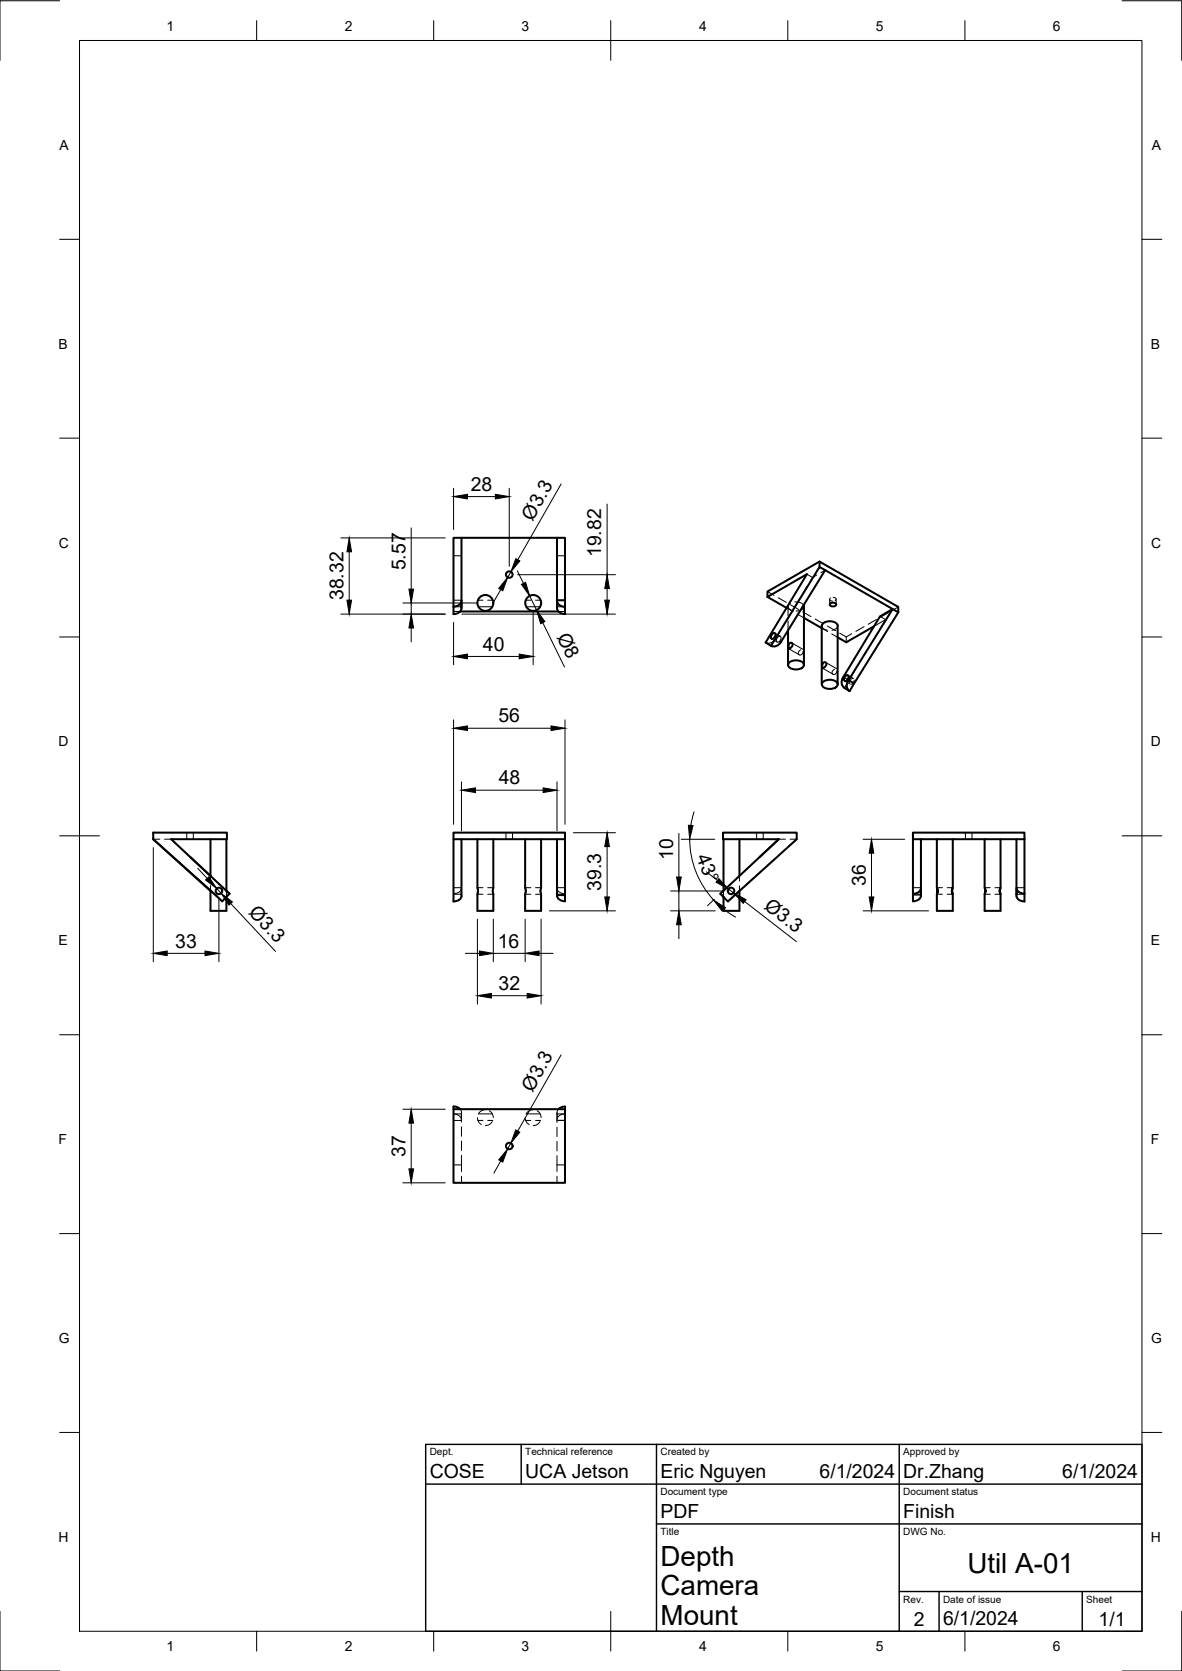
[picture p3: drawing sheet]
<svg xmlns="http://www.w3.org/2000/svg" width="297mm" height="420mm" viewBox="0 0 297 420" stroke-linecap="round" stroke-linejoin="round" font-family="sans-serif">
<!-- layer: Hidden -->
<g fill="none" stroke="#000" stroke-width=".25">
<path d="M114 139.7h2M140 139.7h2M114 153.8h1.6M114 150.9h2M114 152.6h2M120.1 150.9h1.3M120.2 152.6h3.5M122.6 150.9h1.2M132.1 150.9h1.3M132.2 152.6h3.5M134.6 150.9h1.2M140 150.9h2"/>
<path d="M140 152.6h2M140.3 153.8h1.7M192.9 148.7l1.6 1M194.7 159.2l1.4 .8M195.5 159.6a3 3 0 0 1-2.1 2.1l-1-.2M195.5 150.3l2.1 1.2M197.4 156.5l-1.3 2M197.7 152.8l1.6 1M198 152.5v2.4M198 156.1v2.4M198.6 151.7a.9 .9 0 0 0-.6 1 .9 .9 0 0 0 .9 .7M198.6 152.1l2.1 1.1"/>
<path d="M199.2 153.4l-1.2 2.1M199.7 151.3a2.41 2.41 0 0 1 2.3 .9M200.4 154.4l1.6 1M201.1 150.4l-1.3 2M201.7 153.8l2.1 1.2M202 152.5a1.74 1.74 0 0 1-2 1.1M202.8 144.4l1.4 .8M202.9 147.3l-1.2 2.1M204.2 145.2l-.7 1.1M204.8 155.6l2.1 1.2M205.3 144.6l-1.1 .6M206.5 157.4l.3 .6 1.1 .5"/>
<path d="M206.5 157.9l1.5 .9M207.4 143.4l-1.1 .6M207.9 157.4l2.1 1.2M208.5 150.7v1.3M208.7 150.3a.48 .48 0 0 0-.1 .7 .48 .48 0 0 0 .6 .2M209 159.4l1.5 .9M209.4 150.2h.3a.4 .4 0 0 1 .4 .3 .4 .4 0 0 1-.2 .5M210.1 150.7v1.3M210.5 157.4l-.3 .6-1.1 .5M211 159.2l1.7 .9M214 159.3l-1.3 .8M217.1 157.6l-2 1.2"/>
<path d="M220.2 155.8l-2 1.2M220.4 159.3l-1.2 2.1M221.1 155l1.5 .8-1.6 2.5M222.6 155.8l-3 1.7M223.3 154l-2 1.2M225.7 152.6l-1.3 .8M193.9 160.6l1.4 .8M195.4 160.3a.48 .48 0 0 1 .7-.3 .48 .48 0 0 1 .1 .8 .75 .75 0 0 1-.9 .6l-.2-.5zM198.2 163.1l2.7 1.5M199 161.6l2.7 1.6M201.2 163.4h-.1a.64 .64 0 0 0-.5 .7 .64 .64 0 0 0 .6 .6l.4-.3 .2-.6M206.7 168l2.6 1.5"/>
<path d="M207.5 166.5l2.7 1.6M209.7 168.3h-.1a.64 .64 0 0 0-.5 .7 .64 .64 0 0 0 .6 .6l.4-.2 .2-.7M212.2 172.9l1.3 .9M212.3 171.2l1.4 .8M212.7 160.1v1.4M213.1 169.8l1.4 .8M214.2 170.6l-.5 .4-.2 .6M214.7 171l-.3 .7-.5 .3M214.9 168.5l-2.7 4.5M216.7 165.5l-1.2 2M218.6 162.4l-1.3 2M38.5 211h1.7"/>
<path d="M41.4 211h1.6l2 1.9M45.8 213.7l2 1.8M46.9 209.4v1.6M48.6 209.4v1.6M127.1 209.4v1.6M128.8 209.4v1.6M186.4 219.8l-1.8 1.6M189 217.3l-1.8 1.6M190.1 209.4v1.6M190.9 215.5l-1.1 1M191.8 209.4v1.6M191.9 218.4l-1.8 1.6"/>
<path d="M194.6 216l-1.8 1.6M195.7 211h1.7M197.3 213.7l-1.8 1.6M198.6 211h1.6l-2.1 1.9M242.6 209.4v1.6M244.3 209.4v1.6M52.9 224l2.9 2.7 1.9-2M52.9 222.7v1.2M54.1 221.4l-1.2-1.2v1.3M55 222.2l1.9 1.8v1.5M114 223.2h2M114 224.9h2"/>
<path d="M116 223.3a1.79 1.79 0 0 1-2 1.4M116 223.8v1M121.4 223.2h-1.4l.2 .6-.2 1.1h1.4M122.6 223.2h1.4l-.3 .6 .3 1.1h-1.4M133.4 223.2h-1.4l.2 .6-.2 1.1h1.4M134.6 223.2h1.4l-.3 .6 .3 1.1h-1.4M140 223.8v1M140 223.4a1.77 1.77 0 0 0 2 1.3M140 223.2h2M140 224.9h2M181.8 224v1.5M183.7 222.2l-2.6 2.5"/>
<path d="M185.8 220.2v1.3M185.8 222.7v1.3M186.6 223.2l-3.7 3.4-1.1-1.1M189.3 220.8l-1.8 1.6M229.4 223.2h2M229.4 224.9h2M229.4 225.1h2M235.4 223.2h1.4M235.4 224.9h1.4M238 223.2h1.4M238 224.9h1.4M247.4 223.2h1.5"/>
<path d="M247.4 224.9h1.5M250 223.2h1.4M250 224.9h1.4M255.4 223.2h2.1M255.5 224.9h2M115.6 278.9l.4 .8v2.4M122 279l-.9 .2-.9 .8M123 279.3l.7 .8 .3 .9M134 279l-.9 .2-.9 .8M135 279.3l.8 .8 .2 .9M140.3 278.9l-.3 .8v2.5M114 280.1a1.83 1.83 0 0 1 2 1.5"/>
<path d="M114 281.7h2M114 292.9h2M114 280.1h2M116 280.1v1M116 283.3v2.4M116 286.9v2.4M116 290.5v4.1M116 295.8v1.6M120 281l.3 1.1 .7 .6M120.1 281.7h1.3M120.2 280.1h3.5M122.6 281.7h1.2"/>
<path d="M123.7 282l-.7 .8-1 .2M132 281l.3 1.1 .7 .6M132.1 281.7h1.3M132.2 280.1h3.5M134.6 281.7h1.2M135.7 282l-.7 .8-1 .2M140 280.1v1M140 283.4v2.4M140 287v2.4M140 290.6v4M140 295.8v1.6M140 281.7h2"/>
<path d="M140 292.9h2M140 280.1h2a1.84 1.84 0 0 0-2 1.4"/>
</g>
<!-- layer: Visible -->
<g fill="none" stroke="#000" stroke-width=".51">
<path d="M116 135.2h24M140 135.2v17.8M140 135.2h2v15.7M114 152.5v1.9a1.8 1.8 0 0 0 2-1.5M115.6 153.8h24.7M116 151v2M116 151a1.8 1.8 0 0 1-2 1.5M116 151v-15.8h-2v17.3M116 151.5v1M140 151.5v1M140 150.9h2v1.7M140 151.1a1.79 1.79 0 0 0 2 1.5"/>
<path d="M142 152.6v1.8a1.79 1.79 0 0 1-2-1.5M192.9 150.1l9.9-5.7-10.4 17.1 1.3 .9 12.3-19.8 1.4 .8-11.2 18.1M192.9 150.1l4.8 2.7M194.1 159.4l.4-.2a.76 .76 0 0 1 .2 .9 .76 .76 0 0 1-.9 .4v-.6zM198 158.5v8.7M202 152.2v15M202 155.4l4.5 2.5M206 142.6v-1.4l19.7 11.4v1.4M206 141.2l-13.1 7.5v1.4M207.4 143.4l18.3 10.6-11 17.8M208.6 151.8a.84 .84 0 0 1 .8-.3 .84 .84 0 0 1 .7 .7 .84 .84 0 0 1-.9 .3 .84 .84 0 0 1-.6-.7zM219.6 157.5l-6.9 4-2.2-1.2"/>
<path d="M196.2 161.5a1.91 1.91 0 0 1-2.5 .9M198.2 166.7a2.63 2.63 0 0 1 3.8 .3 1.63 1.63 0 0 1-2 1.3 1.63 1.63 0 0 1-1.9-1.3zM198.4 161.8a.51 .51 0 0 1 .8 .1 .51 .51 0 0 1-.2 .7l-.2 .3a.32 .32 0 0 1-.3 .2 .32 .32 0 0 1-.4-.2zM206.5 172.1v-14.7a2.21 2.21 0 0 1 3.2-1l.7 .6 .1 .4v14.7M206.7 171.6a2.63 2.63 0 0 1 3.8 .3 1.63 1.63 0 0 1-2 1.3 1.63 1.63 0 0 1-2-1.3zM206.9 166.7a.51 .51 0 0 1 .8 .1 .51 .51 0 0 1-.2 .7l-.3 .2a.36 .36 0 0 1-.2 .3 .36 .36 0 0 1-.4-.1zM211.8 170.4l9.3-15.4 3.2-1.9-11.2 18.1a1.82 1.82 0 0 0 .4 2.6M211.8 170.4a1.83 1.83 0 0 0 .4 2.5M212.1 170.6a.42 .42 0 0 0 .1 .6 .42 .42 0 0 0 .6-.1M212.1 170.6l.3-.5a.47 .47 0 0 1 .4-.3 .47 .47 0 0 1 .4 .3l-.4 .9M213.2 171l1.5 .8-1.2 2-1.3-.9M38.5 209.4h18.5v1.6h-14l14.7 13.7-1.9 1.9-17.3-15.6z"/>
<path d="M38.5 211l14.4 13M52.9 211v9.2M56.9 211v13l.8 .7M114 211h2v14.3a1.77 1.77 0 0 1-2 1.4zM114 211v-1.6h28v1.6M116 211h26v14.1M120 211l.1 12.9-.1 5.1h4l-.2-4.8 .2-13.2M132 211l.1 12.9-.1 5.1h4l-.2-4.8 .2-13.2M140 211v14.2a1.78 1.78 0 0 0 2 1.4v-1.5h-2M181.7 209.4h18.5v1.6l-17.3 15.7-1.9-2 14.7-13.7h-14zM181.8 211v13M185.8 211v9.2"/>
<path d="M195.7 211l-4.8 4.5M229.4 211v-1.6h28.1v1.6M231.4 211v12.4M235.4 211v12.2M239.4 211v12.2M247.4 211v12.2M251.4 211v12.2M255.4 211v12.3M257.5 211v15.7a1.74 1.74 0 0 1-2.1-1.9v-1.5M257.5 211h-28.1v15.6a1.73 1.73 0 0 0 2-1.8v-1.4M52.9 223.9v5.1h4v-3.5M57.7 224.7h.1"/>
<path d="M181.1 224.7l.7 .8M185.8 224v5h-4v-3.5M231.4 223.3a1.78 1.78 0 0 1-2 1.4M231.4 223.8v1M235.4 223.2a1.58 1.58 0 0 1 0 1.7l.2-.9zM235.4 224.8v4.2h4v-4.2M239.4 223.2v1.7l-.2-.7zM247.4 223.2a1.58 1.58 0 0 1 0 1.7l.2-.7zM247.4 224.8v4.2h4v-4.2M251.4 223.2v1.7l-.2-.7zM255.4 223.8v1M255.5 223.3a1.78 1.78 0 0 0 2 1.4"/>
<path d="M114 278.9h28v18.5h-28zM114 278.2v.7M114 278.2l.7 .1 .9 .6M140.3 278.9l.9-.6 .8-.1v.7"/>
<circle cx="122" cy="151.6" r="2"/>
<circle cx="128" cy="144.5" r=".83"/>
<circle cx="134" cy="151.6" r="2"/>
<circle cx="55" cy="224" r=".81"/>
<circle cx="183.7" cy="224" r=".81"/>
<circle cx="128" cy="288.2" r=".83"/>
</g>
<!-- layer: Hidden Narrow -->
<path d="M194.9 160.7l.2 .1M195.9 161.3l.3 .2M211.9 170.2l1.5 .8" fill="none" stroke="#000" stroke-width=".25"/>
<!-- layer: Visible Narrow -->
<path d="M211.8 170.4l.3 .2M212.8 171.1l.3 .1" fill="none" stroke="#000" stroke-width=".25"/>
<!-- layer: BORDER -->
<g fill="none" stroke="#000" stroke-width=".25">
<path d="M15 .2h-15v15M20 10.2h267v400h-267zM64.5 5.2v5M109 5.2v5M153.5 5.2v10M198 5.2v5M242.5 5.2v5M282 .2h15v15M15 60.2h5M287 60.2h5M15 110.2h5M287 110.2h5"/>
<path d="M15 160.2h5M287 160.2h5M15 210.2h10M282 210.2h10M15 260.2h5M287 260.2h5M15 310.2h5M287 310.2h5M15 360.2h5M287 360.2h5M0 405.2v15h15M64.5 410.2v5"/>
<path d="M109 410.2v5M153.5 405.2v10M198 410.2v5M242.5 410.2v5M297 405.2v15h-15"/>
</g>
<!-- layer: TITLEBLOCK -->
<path d="M107 363.2h180v47h-180zM107 373.2h180M131 363.2v10M165 363.2v47M226 363.2v47M165 383.2h122M226 400.2h61M236 400.2v10M272 400.2v10" fill="none" stroke="#000" stroke-width=".36"/>
<!-- layer: FD_Dimensions -->
<g fill="none" stroke="#000" stroke-width=".25">
<path d="M85.7 135.3h26.2M87.8 138.7v12.2M103.3 132.7v15.4M114 122.8v10.3M117.5 124.9h7M128 122.8v19.6M141 121.7l-10.9 19M152.6 126.7v17.8M85.7 154.4h26.2M101.2 151.6h18.7M103.3 151.6v2.8M103.3 157.9v3.5"/>
<path d="M114 156.5v10.7M116.1 154.4h38.6M125.8 148.3l-1.7 3M128.4 143.8l-.8 1.4M130 143.5l1.6 3.2M130.1 144.5h24.6M133.1 149.8l1.8 3.6M134 153.7v13.5M136.4 156.6l5.5 11.1M152.6 148v2.9M117.5 165.1h13M114 181v26.3"/>
<path d="M116 196.6v12.3M117.5 183.1h21M119.5 198.7h17M140 196.6v12.3M142 181v26.3M38.5 213.1v28.7M49.7 218.3l2.4 2.6M144.1 209.4h10.6M152.6 212.9v12.6M170.6 209.6v10.9M171.2 211h8.4M173.3 211a22.4 22.4 0 0 0 6.1 15.3"/>
<path d="M174.4 204.1l-.8 3.4M177.5 219.2l2.8 2.2M216.9 211h10.5M219 214.5v11M42 239.7h9.5M54.5 223.4l1.1 1.2M55 226.1v15.7M58 227.2l11.2 12M117 239.7h3.5M120 231.1v21.4M124 239.7h8M124 231.1v10.7"/>
<path d="M132 231.1v10.7M135.5 239.7h3.5M136 231.1v21.4M138.1 229h16.6M168.5 229h11.2M168.5 224h13.1M170.6 224v5M170.6 232.5v3.5M179.5 226.1l-1.7 1.6M181.9 228.7l2.9 1.9M183 223.5l1.4 1M187.1 226.7l13.1 10.1"/>
<path d="M216.9 229h16.4M123.5 250.4h9M101.2 278.9h10.7M141 265.2l-10.9 19.2M101.2 297.4h10.7M103.3 282.4v11.5M125.8 291.9l-1.7 3.1M128.4 287.4l-.8 1.5"/>
</g>
<g fill="#000" stroke="#000" stroke-width=".25">
<path d="M87.8 135.3l.5 3.4h-1.1zM114 124.9l3.5-.6v1.2zM124.5 124.3l3.5 .6-3.5 .6zM87.2 150.9h1.1l-.5 3.5zM103.3 154.4l.6 3.5h-1.1zM102.8 148.1h1.1l-.6 3.5zM127.6 145.2l-1.3 3.3-1-.5zM129.6 140.5l1 .5-2.2 2.8zM131 146.9l1.1-.5 1 3.4zM134.9 153.4l2 2.9-1 .5zM152 150.9h1.1l-.5 3.5zM152.6 144.5l.5 3.5h-1.1z"/>
<path d="M114 165.1l3.5-.6v1.2zM130.5 164.5l3.5 .6-3.5 .6zM114 183.1l3.5-.6v1.2zM116 198.7l3.5-.6v1.2zM136.5 198.1l3.5 .6-3.5 .6zM138.5 182.5l3.5 .6-3.5 .6zM152.6 209.4l.5 3.5h-1.1zM173 207.5l1.2 .1-.9 3.4zM219 211l.6 3.5h-1.2zM38.5 239.7l3.5-.6v1.2zM51.5 239.1l3.5 .6-3.5 .6zM51.6 221.3l.9-.8 2 2.9z"/>
<path d="M55.6 224.6l2.8 2.2-.8 .8zM120.5 239.1l3.5 .6-3.5 .6zM132 239.7l3.5-.6v1.2zM152 225.5h1.1l-.5 3.5zM170.6 229l.6 3.5h-1.2zM170 220.5h1.2l-.6 3.5zM180.7 220.9l2.3 2.6-3.1-1.7zM179.3 226.3l3 1.9-.8 .9zM184.4 224.5l3.1 1.7-.7 .9zM218.4 225.5h1.2l-.6 3.5zM120 250.4l3.5-.6v1.2zM132.5 249.8l3.5 .6-3.5 .6z"/>
<path d="M102.8 293.9h1.1l-.6 3.5zM103.3 278.9l.6 3.5h-1.1zM127.6 288.9l-1.3 3.3-1-.6zM129.6 284.1l1 .6-2.2 2.7z"/>
</g>
<g font-size="7">
<text x="166" y="393.7">Depth</text>
<text x="243.1" y="395.4">Util A-01</text>
<text x="166" y="401.2">Camera</text>
<text x="166" y="408.7">Mount</text>
</g>
<g font-size="4.9">
<text x="118.3" y="123.4">28</text>
<text x="133.8" y="131.1" transform="rotate(-60 133.8 131.1)">Ø3.3</text>
<text x="101.9" y="143.4" transform="rotate(-90 101.9 143.4)">5.57</text>
<text x="151.1" y="140.1" transform="rotate(-90 151.1 140.1)">19.82</text>
<text x="86.3" y="150.9" transform="rotate(-90 86.3 150.9)">38.32</text>
<text x="139.8" y="160.1" transform="rotate(64 139.8 160.1)">Ø8</text>
<text x="121.3" y="163.6">40</text>
<text x="125.3" y="181.7">56</text>
<text x="125.3" y="197.2">48</text>
<text x="174.9" y="215.4" transform="rotate(69 174.9 215.4)">43°</text>
<text x="169.1" y="216.2" transform="rotate(-90 169.1 216.2)">10</text>
<text x="151.1" y="223.9" transform="rotate(-90 151.1 223.9)">39.3</text>
<text x="217.6" y="222.7" transform="rotate(-90 217.6 222.7)">36</text>
<text x="62.3" y="229.6" transform="rotate(47 62.3 229.6)">Ø3.3</text>
<text x="191.8" y="228.3" transform="rotate(38 191.8 228.3)">Ø3.3</text>
<text x="44" y="238.3">33</text>
<text x="125.1" y="238.3">16</text>
<text x="125.3" y="248.9">32</text>
<text x="133.8" y="274.7" transform="rotate(-60 133.8 274.7)">Ø3.3</text>
<text x="101.9" y="290.9" transform="rotate(-90 101.9 290.9)">37</text>
<text x="108" y="371.7">COSE</text>
<text x="132" y="371.7">UCA Jetson</text>
<text x="166" y="371.7">Eric Nguyen</text>
<text x="206" y="371.7">6/1/2024</text>
<text x="227" y="371.7">Dr.Zhang</text>
<text x="267" y="371.7">6/1/2024</text>
<text x="166" y="381.7">PDF</text>
<text x="227" y="381.7">Finish</text>
<text x="229.6" y="408.8">2</text>
<text x="237" y="408.7">6/1/2024</text>
<text x="276.1" y="408.8">1/1</text>
</g>
<g font-size="3.5">
<text x="41.9" y="7.7">1</text>
<text x="86.6" y="7.7">2</text>
<text x="131.1" y="7.7">3</text>
<text x="175.7" y="7.7">4</text>
<text x="220.1" y="7.7">5</text>
<text x="264.6" y="7.7">6</text>
<text x="15" y="37.7">A</text>
<text x="289.5" y="37.7">A</text>
<text x="14.7" y="87.7">B</text>
<text x="289.2" y="87.7">B</text>
<text x="14.8" y="137.7">C</text>
<text x="289.3" y="137.7">C</text>
<text x="14.7" y="187.7">D</text>
<text x="289.2" y="187.7">D</text>
<text x="14.7" y="237.7">E</text>
<text x="289.2" y="237.7">E</text>
<text x="14.7" y="287.7">F</text>
<text x="289.2" y="287.7">F</text>
<text x="14.8" y="337.7">G</text>
<text x="289.3" y="337.7">G</text>
<text x="14.7" y="387.7">H</text>
<text x="289.2" y="387.7">H</text>
<text x="41.9" y="415.2">1</text>
<text x="86.6" y="415.2">2</text>
<text x="131.1" y="415.2">3</text>
<text x="175.7" y="415.2">4</text>
<text x="220.1" y="415.2">5</text>
<text x="264.6" y="415.2">6</text>
</g>
<g font-size="2.5">
<text x="108" y="366">Dept.</text>
<text x="132" y="366">Technical reference</text>
<text x="166" y="366">Created by</text>
<text x="227" y="366">Approved by</text>
<text x="166" y="376">Document type</text>
<text x="227" y="376">Document status</text>
<text x="166" y="386">Title</text>
<text x="227" y="386">DWG No.</text>
<text x="227" y="403">Rev.</text>
<text x="237" y="403">Date of issue</text>
<text x="273" y="403">Sheet</text>
</g>
</svg>
